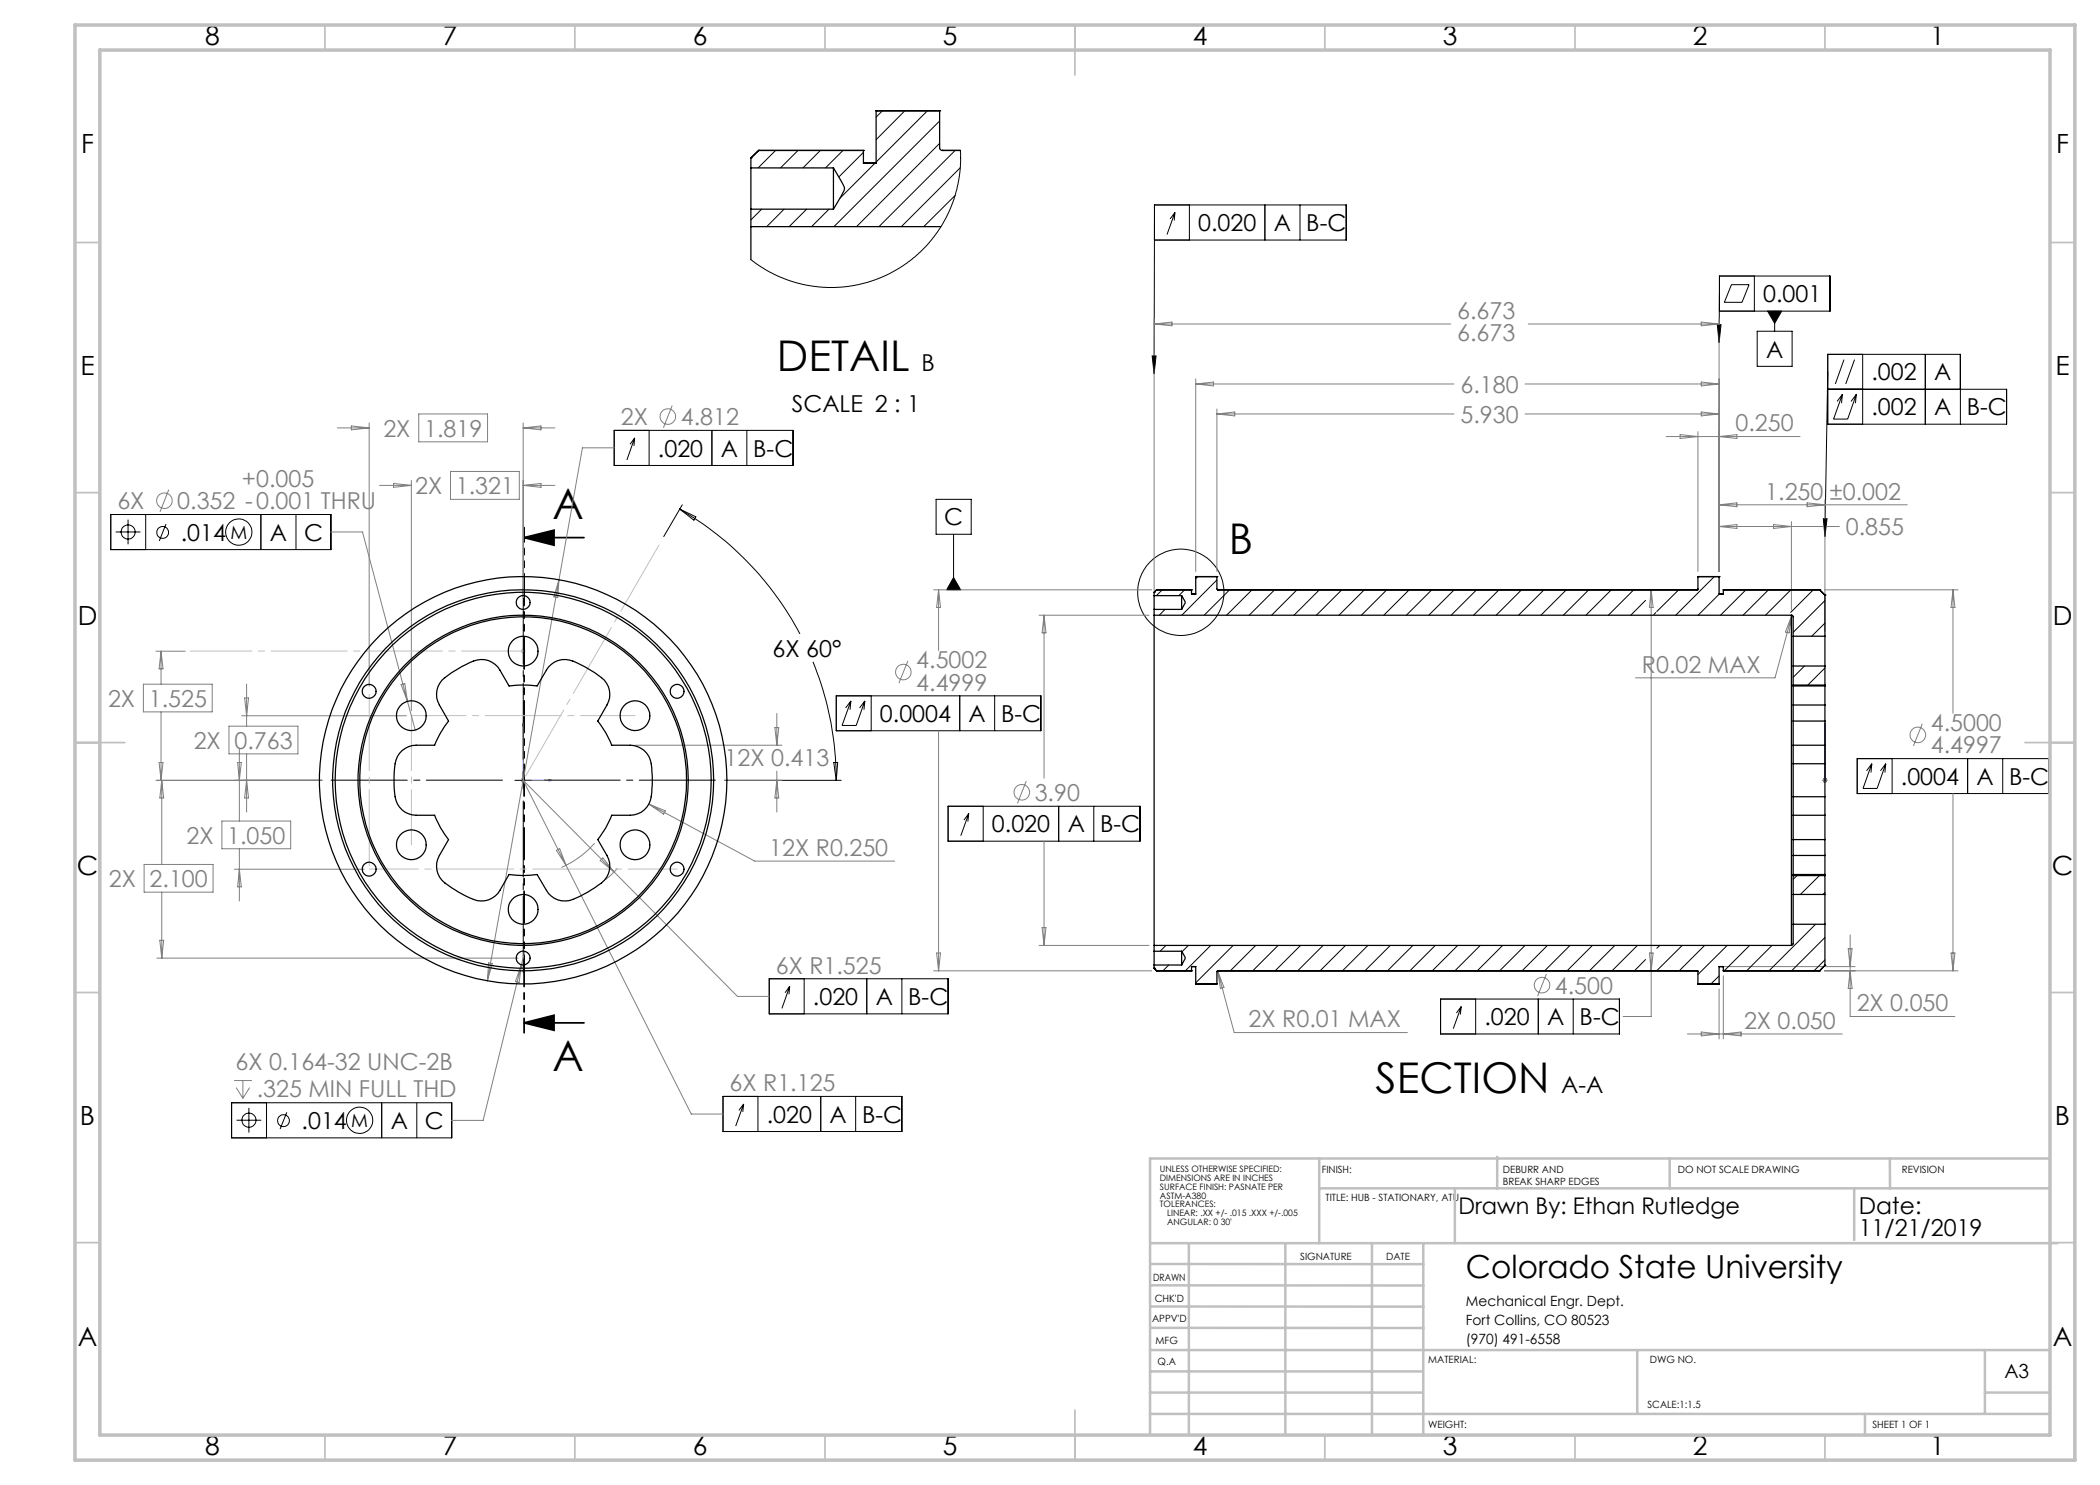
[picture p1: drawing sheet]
<svg xmlns="http://www.w3.org/2000/svg" width="420mm" height="297mm" viewBox="0 0 420 297" stroke-linecap="round" stroke-linejoin="round" font-family="sans-serif">
<g fill="none" stroke="#808080" stroke-width=".2">
<path d="M230.8 63.8v54.3M230.8 64.8h59.3M230.8 64.8l3.6-.4v.8zM239.1 75.8v38.5M239.1 76.8h51.7M239.1 76.8l3.6-.4v.8zM305 76.8h38.8M305.6 64.8h38.2M340.3 64.4l3.5 .4-3.5 .4zM340.3 76.4l3.5 .4-3.5 .4zM343.8 63.8v50.5M33.8 97.9l-1.8 4.5"/>
<path d="M67.5 85.6h6.3M70.3 85.2l3.5 .4-3.5 .4zM73.8 84.6v52.7M75.9 97.1h6.4M78.7 96.7l3.6 .4-3.6 .4zM82.3 96.1v46M83.7 82.8h13.8v5.6h-13.8zM90.1 94.3h13.8v5.6h-13.8zM104.6 84.6v34.9M104.6 85.6h6.4M104.6 85.6l3.6-.4v.8zM104.6 97.1l3.6-.4v.8z"/>
<path d="M104.6 97.1h6.4M122.8 89.6h-6.3l-4.7 26.4M134.4 81.1l-1.7 4.4M243.4 82.8h47.4M243.4 81.8v32.5M243.4 82.8l3.5-.4v.8zM305 82.8h38.8M333.2 87.3h26.8M336 86.9l3.6 .4-3.6 .4zM339.6 86.3v28M340.3 82.4l3.5 .4-3.5 .4zM343.8 87.3l3.6-.4v.8z"/>
<path d="M365 99.9v26.4M66.1 106.4h6.4l9 33.9M111.8 116l-14.3 80.2M111.8 116l-.3 3.5-.7-.1zM186.7 118h43.6M187.7 118v12.1M187.7 118l.4 3.5h-.8zM330.2 118l.4 3.5h-.7zM330.2 118v85.3h-5.6M343.8 101l3.6-.4v.7zM343.8 101h37.7M343.8 105.3l3.6-.4v.8z"/>
<path d="M343.8 105.3h24.1M354.7 104.9l3.6 .4-3.6 .4zM358.3 104.3v17.7M361.4 100.6l3.6 .4-3.6 .3zM364.9 118h26.7M390.6 118l.4 3.5h-.8zM390.6 118v24.7M28.7 136.8h13.7v5.6h-13.7zM31.2 130.2h5.8M32.2 130.2v6.6M32.2 130.2l.4 3.6h-.8zM48.9 139.6h.8l-.4 3.6z"/>
<path d="M49.3 136.8v8.4M80.2 136.9l.8-.2 .5 3.6zM181.6 132.2l-1.8 4.4M207.8 123h22M208.8 123v32.6M208.8 123l.4 3.6h-.8zM358.4 123l-3.4 12.6h-27.9M358.4 123l-.6 3.6-.7-.2zM31.2 156.1h33.2M31.8 152.5h.8l-.4 3.6zM32.2 142.4v13.7M32.3 156.1l.4 3.5h-.7z"/>
<path d="M32.3 156.1v16.8M45.8 145.2h13.8v5.6h-13.8zM47.5 152.5h.8l-.4 3.6zM47.9 149.7v14.5M48.3 143.2h33M49.3 150.8v11.6M49.3 156.1l.4 3.5h-.8zM81.5 140.3l1.5 5.7M104.1 156.1h1M104.3 155.7l.7 .7M104.6 155.5v1.1M105 155.7l-.7 .7"/>
<path d="M127 149h29.4M144.9 156.1h11.5M155 145.5h.8l-.4 3.5zM155.4 149h.1M155.4 156.1l.4 3.5h-.8zM155.4 142.7v6.3M155.4 154.2v8.2M187.7 146.2v48M205.2 156.2l-1.7 4.5M364.5 156.1h1M364.6 155.7l.7 .7M365 155.5v1.1"/>
<path d="M365.3 155.7l-.7 .7M384.5 144.7l-1.8 4.5M390.6 158.7v35.5M28.8 172.9h13.8v5.5h-13.8zM32.3 178.4v13.2M44.4 164.2h13.7v5.6h-13.7zM46.9 173.8h25.9M47.9 169.8v10.4M47.9 173.8l.4 3.6h-.8zM111.3 170.1l.6-.4 1.3 3.4zM118.9 168.7a19.2 19.2 0 0 1-6.6 4.8M120.1 172.1l.5-.5 2.2 2.8z"/>
<path d="M122.8 174.4l24.7 24.9h6.3M122.8 174.4l-18.2-18.3 33.7 66.7h6.3M123.5 173.7l-2.4 2.3M129.8 160.8l21.2 11.4h27.9M129.8 160.8l3.3 1.4-.4 .6zM208.8 168.2v20.9M31.4 191.6h72.2M32 188.1h.7l-.4 3.5zM97.7 192.6l.8 .1-1 3.5zM104.3 193l-.5 3.5-.7-.2zM105 190.2l-8.4 33.9h-6.3M186.7 194.2h43.6"/>
<path d="M187.3 190.6h.8l-.4 3.6zM207.8 189.1h22M208.4 185.5h.8l-.4 3.6zM243.5 194.2l3.3 12.3h34.7M243.5 194.2l1.3 3.3-.7 .2zM309.3 194.8l-1.8 4.4M329.9 190.6h.7l-.4 3.6zM343.8 197.8v10M344.7 195.2v12.6M344.8 193.3h26.2M364.9 194.2h26.7M369.6 189.8h.8l-.4 3.5z"/>
<path d="M370 187v16.3h21M370 194.2l.4 3.5h-.8zM390.2 190.6h.8l-.4 3.6zM46.8 216.1h3.6M47.2 217.5l1.4 2.2M48.6 216.1v3.6M49.9 217.5l-1.3 2.2M337.5 206.8h30.9M340.3 206.4l3.5 .4-3.5 .4zM344.7 206.8l3.5-.4v.8z"/>
<circle cx="133.6" cy="83.3" r="1.55"/>
<circle cx="32.9" cy="100.2" r="1.55"/>
<circle cx="180.7" cy="134.4" r="1.56"/>
<circle cx="204.4" cy="158.5" r="1.55"/>
<circle cx="383.6" cy="147" r="1.56"/>
<circle cx="308.4" cy="197" r="1.56"/>
</g>
<g fill="none" stroke="#000" stroke-width=".2">
<path d="M230.9 41h38.3v7h-38.3zM230.9 44.5l-.1 30.3M235 42.5l-1 1.3M235 42.5l-.2 1.6M235 42.5l-1.6 4.4M237.9 41v7M253 41v7M260 41v7M343.9 55.2h22.1v7h-22.1zM343.9 58.7l-.1 9.8M346.3 56.9h3.5l-1.4 3.6h-3.5zM350.9 55.2v7"/>
<path d="M230.4 71.2h.8l-.4 3.6zM343.5 64.9h.7l-.4 3.6zM351.4 66.2h7v7.1h-7zM353.5 62.2h2.8l-1.4 2.5zM354.9 62.2v4M365.5 77.9h35.8v6.9h-35.8v-13.9h26.6v13.9M365.5 74.4l-.5 32.9M368.5 78.9l-1.1 1.4M368.5 78.9l-.2 1.7M368.5 78.9l-1.8 4.9h2.8l1.8-4.9M368.8 71.9l-1.7 4.9M370.9 71.9l-1.8 4.9"/>
<path d="M371.3 78.9l-1.1 1.4M371.3 78.9l-.2 1.7M372.5 70.9v13.9M385.1 70.9v13.9M122.8 86.1h35.8v7h-35.8zM126.9 87.6l-.9 1.3M126.9 87.6l-.1 1.6M126.9 87.6l-1.5 4.4M129.8 86.1v7M142.4 86.1v7M149.4 86.1v7M187.2 99.9h7v7h-7z"/>
<path d="M22.2 102.9h44v7h-44zM23.1 106.4h5M25.6 103.9v5M29.1 102.9v7M33.2 104.8l-1.3 3.4M52.2 102.9v7M59.2 102.9v7M135.9 101.8a62.9 62.9 0 0 1 24.1 25M135.9 101.8l3.3 1.6-.4 .6zM136.5 101l-3.7 6.3M190.7 106.9v11.1M190.7 115.5l1.4 2.5h-2.8z"/>
<path d="M364.7 103.7h.7l-.4 3.6zM162.6 132.4a63.3 63.3 0 0 1 4.7 23.7M167.3 139.2h40.9v7h-40.9zM174.2 139.2v7M191.9 139.2v7M198.9 139.2v7M103 156.1h3.3M104.6 154.4v3.3M144.9 156.1h23.3M166.8 152.5h.7l-.2 3.6zM170.2 140.2l-1.1 1.4M170.2 140.2l-.2 1.8"/>
<path d="M170.2 140.2l-1.8 4.9h2.8l1.8-4.9M173 140.2l-1.1 1.4M173 140.2l-.2 1.8M371.4 151.7h38.4v7h-38.4zM374.4 152.7l-1.1 1.5M374.4 152.7l-.2 1.8M374.4 152.7l-1.8 5h2.8l1.8-5M377.2 152.7l-1.1 1.5M377.2 152.7l-.2 1.8M378.4 151.7v7M393.5 151.7v7M400.5 151.7v7"/>
<path d="M189.6 161.3h38.4v6.9h-38.4zM193.7 162.7l-.9 1.3M193.7 162.7l-.1 1.6M193.7 162.7l-1.5 4.4M196.6 161.3v6.9M211.7 161.3v6.9M218.8 161.3v6.9M153.8 195.8h35.8v7h-35.8zM157.9 197.3l-.9 1.2M157.9 197.3l-.1 1.6M157.9 197.3l-1.5 4.4M160.8 195.8v7"/>
<path d="M173.4 195.8v7M180.4 195.8v7M288.1 199.8h35.8v7h-35.8zM295.1 199.8v7M307.7 199.8v7M314.6 199.8v7M144.6 219.3h35.8v7h-35.8zM151.6 219.3v7M164.1 219.3v7M171.1 219.3v7M292.2 201.3l-.9 1.3M292.2 201.3l-.1 1.6"/>
<path d="M292.2 201.3l-1.5 4.4M46.3 220.6h44v7h-44zM47.3 224h4.9M49.8 221.6v4.9M53.3 220.6v7M57.4 222.5l-1.4 3.3M76.3 220.6v7M83.4 220.6v7M148.7 220.8l-.9 1.3M148.7 220.8l-.1 1.6M148.7 220.8l-1.6 4.4"/>
<circle cx="25.6" cy="106.4" r="1.4"/>
<circle cx="32.5" cy="106.5" r="1.19"/>
<circle cx="47.8" cy="106.4" r="2.62"/>
<circle cx="236.2" cy="118.5" r="8.6"/>
<circle cx="49.8" cy="224" r="1.41"/>
<circle cx="56.7" cy="224.1" r="1.2"/>
<circle cx="71.9" cy="224.1" r="2.62"/>
</g>
<path d="M104.8 107.5l6-1.5v3zM104.8 107.5h12M104.8 204.6l6-1.5v3zM104.8 204.6h12" fill="none" stroke="#000" stroke-width=".35"/>
<path d="M104.1 130.2h1M104.3 129.9l.7 .7M104.6 129.7v1M105 129.9l-.7 .7" fill="none" stroke="#c0c0c0" stroke-width=".2"/>
<path d="M104.6 144.6l.2 .6h-.3zM104.6 144.6v11.5h5.7M109.8 155.9l.5 .2-.5 .1zM365 155.9v.3zM365 144.6v.6v-.6M365 156.1h.1M365 144.6v11.5" fill="none" stroke="#00f" stroke-width=".2"/>
<path d="M101.3 156h-35.9M104.6 152.7v-35.9M104.6 159.4v35.9M108 156h35.9" fill="none" stroke="#000" stroke-width=".2" stroke-dasharray="15.2 1.3 1.3 1.3" stroke-dashoffset="-.8"/>
<path d="M104.8 105.5v101.1" fill="none" stroke="#000" stroke-width=".35" stroke-dasharray="6.3 1.3 1.3 1.3 1.3 1.3" stroke-dashoffset="3.5"/>
<path d="M73.9 138.3v35.5" fill="none" stroke="#c0c0c0" stroke-width=".2" stroke-dasharray="15.2 1.3 1.3 1.3" stroke-dashoffset="-.6"/>
<path d="M73.9 173.8h61.5" fill="none" stroke="#c0c0c0" stroke-width=".2" stroke-dasharray="15.2 1.3 1.3 1.3" stroke-dashoffset="5.4"/>
<path d="M82.3 168.9v-25.8" fill="none" stroke="#c0c0c0" stroke-width=".2" stroke-dasharray="15.2 1.3 1.3 1.3" stroke-dashoffset="4.2"/>
<path d="M82.3 143.1h44.7" fill="none" stroke="#c0c0c0" stroke-width=".2" stroke-dasharray="15.2 1.3 1.3 1.3" stroke-dashoffset="4.3"/>
<path d="M104.6 156l27.7-47.8" fill="none" stroke="#c0c0c0" stroke-width=".2" stroke-dasharray="15.2 1.3 1.3 1.3" stroke-dashoffset="-1"/>
<path d="M104.6 130.2h-66.5" fill="none" stroke="#c0c0c0" stroke-width=".2" stroke-dasharray="15.2 1.3 1.3 1.3" stroke-dashoffset="2.9"/>
<g fill="none" stroke="#c0c0c0" stroke-width=".35">
<path d="M65 5v5M115 5v5M165 5v5M215 5v10M265 5v5M315 5v5M365 5v5M15 48.5h5M410 48.5h5M15 98.5h5M410 98.5h5M15 148.5h10"/>
<path d="M405 148.5h10M15 198.5h5M410 198.5h5M15 248.5h5M410 248.5h5M65 287v5M115 287v5M165 287v5M215 282v10M265 287v5M315 287v5M365 287v5"/>
</g>
<g fill="none" stroke="#c0c0c0" stroke-width=".5">
<path d="M263.8 231.7v16.9M263.8 237.7h146.2M291 237.7v10.9M299.4 231.3v6.4M333.9 231.7v6M370.8 237.7v10.3M378 231.7v6M410 231.7h-180v55.2M230.1 248.6h181.4M230.1 257.1h54.6M230.1 252.8h54.6M237.8 248.8v38.2"/>
<path d="M257.1 248.6v38.2M274.4 248.8v38.2M284.7 248.6v38.2M230 278.5h54.6M230 274.3h54.6M230 270h180M230 265.6h54.7M230.1 261.3h54.6M327.4 270v12.8M397 278.5h13M397 270v12.8M230 282.8h180"/>
<path d="M373 282.8v4.2"/>
</g>
<path d="M15 5h400v287h-400zM20 10h390v277h-390z" fill="none" stroke="#c0c0c0" stroke-width=".7"/>
<g fill="#000">
<path d="M230.4 71.2h.8l-.4 3.6zM343.5 64.9h.7l-.4 3.6zM364.7 103.7h.7l-.4 3.6zM190.7 115.5l-1.4 2.5h2.8zM353.5 62.2l1.4 2.5 1.4-2.5z"/>
<path d="M104.8 107.5l6-1.5v3zM104.8 204.6l6-1.5v3z"/>
</g>
<g fill="#00f">
<path d="M109.8 155.9l.5 .2-.5 .1zM104.6 144.6l.2 .6h-.3z"/>
<path d="M365 155.9v.3zM365 144.6v.6zM365 155.9v.3zM365 144.6v.6zM420 144.2v.3zM420 132.9v.6zM420 144.2v.3zM420 132.9v.6z"/>
</g>
<g fill="none" stroke="#000" stroke-width=".25">
<path d="M150.2 33.6v8.2M150.2 31.6h.1M150.2 31.6v2M150.2 33.6h16.5M151.7 30.1h.1M151.7 30.1h21M151.7 30.1l-1.5 1.5M166.7 33.6l.4 .7a11.9 11.9 0 0 1 1.8 3.4l-.8 1.7-1.4 2.4M166.7 33.6v8.2M172.7 30.1h.1M175.2 22.2h.1M175.2 22.2h12.7"/>
<path d="M175.2 22.2v10.4h-2.5v-2.5M187.9 22.2v7.4l.2 .3 .4 .2M187.9 22.2h.1M188.5 30.1h.1M188.5 30.1h3.6M150.2 45.3v6.6M150.2 45.3h38M150.2 41.8v3.5M150.2 41.8h16.5M230.8 119.1v2.8M230.8 118.5h.1M230.8 118.5v.6"/>
<path d="M230.8 119.1h5.5M231.3 118h.1M231.3 118h7M231.3 118l-.5 .5M236.3 119.1l.7 1.3v.2l-.7 1.3M236.3 119.1v2.8M238.3 118h.1M239.1 115.3h.1M239.1 115.3v3.5h-.8v-.8M239.1 115.3h4.3M243.4 115.3v2.5l.2 .2M243.4 115.3h.1"/>
<path d="M243.6 118h.1M243.6 118h95.8M339.4 118h.1M339.6 115.3v2.5l-.2 .2M339.6 115.3h.1M339.6 115.3h4.2M343.8 115.3h.1M343.8 115.3v3.5h.9v-.8M344.7 118h.1M344.7 118h19.2M363.9 118h.1M363.9 118l1.1 1"/>
<path d="M365 119h.1M365 119v8.2M88.4 136a22.2 22.2 0 0 1 7-4 4.1 4.1 0 0 1 4.6 2l1.8 3.2a22.4 22.4 0 0 1 5.6 0l1.9-3.2a4.3 4.3 0 0 1 6-1.5 24.6 24.6 0 0 1 5.6 3.5 4.2 4.2 0 0 1 .5 5l-1.8 3.2a18.4 18.4 0 0 1 2.7 4.8h3.7a4.4 4.4 0 0 1 4.4 4.6 21.5 21.5 0 0 1-.3 6.5 4.2 4.2 0 0 1-4.1 3h-3.7a17.9 17.9 0 0 1-2.7 4.8l1.8 3.2a4.3 4.3 0 0 1-1.8 6 22.9 22.9 0 0 1-5.8 3 4.2 4.2 0 0 1-4.5-2l-1.9-3.2a18.7 18.7 0 0 1-5.6 0l-1.8 3.2a4.3 4.3 0 0 1-6.1 1.5 25.4 25.4 0 0 1-5.5-3.5 4.2 4.2 0 0 1-.5-5l1.8-3.2a17.9 17.9 0 0 1-2.8-4.8h-3.7a4.4 4.4 0 0 1-4.3-4.6 21.5 21.5 0 0 1 .3-6.5 4.2 4.2 0 0 1 4-3h3.7a18.4 18.4 0 0 1 2.8-4.8l-1.8-3.2a4.3 4.3 0 0 1 .5-5zM230.8 123v66.1M230.8 123h127.5M230.8 121.9v1.1M230.8 121.9h5.5M358.3 123l.3 .3v3.9M358.3 123v66.1M358.6 137v.2M358.6 127.2v6M358.6 137.2v3.8"/>
<path d="M358.6 133.2v3.8M358.6 137.2h6.4M358.6 137h6.4M358.6 127.2h6.4M358.6 133.2h6.4M365 137v.2M365 127.2v6M365 137.2v3.8M365 133.2v3.8M358.6 144.2v4.8M358.6 149v3.7M358.6 159.3v3.8"/>
<path d="M358.6 152.7v6.6M358.6 149h6.4M358.6 141v3.2M358.6 141h6.4M358.6 144.2h6.4M358.6 152.7h6.4M358.6 159.3h6.4M365 144.2v4.8M365 149v3.7M365 159.3v3.8M365 152.7v6.6M365 141v3.2"/>
<path d="M358.6 174.9v.2M358.6 178.9v6M358.6 163.1v4.8M358.6 171.1v3.8M358.6 163.1h6.4M358.6 167.9v3.2M358.6 175.1v3.8M358.6 175.1h6.4M358.6 178.9h6.4M358.6 174.9h6.4M358.6 167.9h6.4M358.6 171.1h6.4"/>
<path d="M365 174.9v.2M365 178.9v6M365 163.1v4.8M365 171.1v3.8M365 167.9v3.2M365 175.1v3.8M230.8 190.2v2.8M230.8 193.6h.1M230.8 193.6l.5 .6M230.8 189.1v1.1M230.8 193v.6M230.8 193h5.5"/>
<path d="M230.8 190.2h5.5M230.8 189.1h127.5M231.3 194.2h.1M231.3 194.2h7M236.3 190.2l.7 1.3v.2l-.7 1.3M236.3 190.2v2.8M238.3 194.2v-.9h.8v3.5h4.3v-2.5l.2-.1M238.3 194.2h.1M243.6 194.2h.1M243.6 194.2h95.8M339.4 194.2l.2 .1v2.5h4.2v-3.5h.9v.9M339.4 194.2h.1"/>
<path d="M344.7 194.2h.1M344.7 194.2h19.2M358.6 184.9v3.8l-.3 .4M358.6 184.9h6.4M363.9 194.2h.1M365 193.1h.1M365 193.1l-1.1 1.1M365 184.9v8.2"/>
<circle cx="73.8" cy="138.3" r="1.39"/>
<circle cx="104.6" cy="120.5" r="1.39"/>
<circle cx="104.6" cy="130.2" r="2.97"/>
<circle cx="135.4" cy="138.3" r="1.39"/>
<circle cx="82.3" cy="143.1" r="2.97"/>
<circle cx="104.6" cy="156" r="32.7"/>
<circle cx="104.6" cy="156.1" r="33"/>
<circle cx="104.6" cy="156" r="38.1"/>
<circle cx="104.6" cy="156.1" r="40.7"/>
<circle cx="104.6" cy="156" r="37.6"/>
<circle cx="127" cy="143.1" r="2.97"/>
<circle cx="73.8" cy="173.8" r="1.39"/>
<circle cx="82.3" cy="169" r="2.97"/>
<circle cx="127" cy="169" r="2.97"/>
<circle cx="135.4" cy="173.8" r="1.39"/>
<circle cx="104.6" cy="191.6" r="1.39"/>
<circle cx="104.6" cy="181.9" r="2.97"/>
</g>
<g fill="none" stroke="#000" stroke-width=".2">
<path d="M155.1 30.1l-3.5 3.5M159.6 30.1l-3.5 3.5M164.1 30.1l-3.5 3.5M168.6 30.1l-3.5 3.5M172.7 30.5l-4.9 4.9M175 32.6l-7 7M176.5 22.2l-1.3 1.2M181 22.2l-5.8 5.7M185.5 22.2l-10.3 10.2M187.9 24.2l-21.1 21.1M187.9 28.7l-16.6 16.6M191 30.1l-15.2 15.2"/>
<path d="M191 39.1l-6.3 6.2M192.1 33.5l-11.8 11.8M192.1 30.1l-.1 4-.7 4-1.3 3.8-1.7 3.3-2.1 3-2.6 2.7-2.3 1.8-3.4 2-3.6 1.5-3.5 .9-3.7 .4-3.3-.1-2.3-.3-2.5-.6-2.9-1-3.1-1.6-2.8-2M152.3 41.8l-2.1 2.2M156.8 41.8l-3.4 3.5M161.3 41.8l-3.5 3.5M165.8 41.8l-3.5 3.5M232.4 118l-1.1 1.1M236.9 118l-1.1 1.1M239.6 115.3l-.5 .4M243.4 116l-7 7M245.9 118l-5.1 5"/>
<path d="M250.4 118l-5.1 5M254.9 118l-5.1 5M259.4 118l-5.1 5M263.9 118l-5.1 5M268.4 118l-5.1 5M272.9 118l-5.1 5M277.4 118l-5.1 5M281.8 118l-5 5M286.3 118l-5 5M290.8 118l-5.1 5M295.3 118l-5.1 5M299.8 118l-5.1 5"/>
<path d="M304.3 118l-5.1 5M308.8 118l-5.1 5M313.3 118l-5.1 5M317.7 118l-5 5M322.3 118l-5.1 5M326.7 118l-5 5M335.7 118l-4.3 4.3M342.9 115.3l-7.8 7.7M343.9 118.8l-4.3 4.2M344.7 118h.1M349.2 118l-5.1 5M353.7 118l-5.1 5"/>
<path d="M358.2 118l-5.1 5M362.7 118l-4.6 4.5M233 121.9l-1.2 1.1M329.1 120.1l-3 2.9M331.2 122.5l-.4 .4M360.9 133.2l-2.3 2.3M365 120.1l-6.4 6.4M365 124.6l-2.7 2.6M365 133.6l-3.4 3.4M359.4 175.1l-.8 .8M363.9 175.1l-3.8 3.8M365 178.5l-.4 .4"/>
<path d="M233.2 189.1l-1.2 1.1M233.8 193l-1.2 1.2M237.7 189.1l-1.3 1.3M242.1 189.1l-5 5.1M246.6 189.1l-7.5 7.5M251.1 189.1l-5 5.1M255.6 189.1l-5.1 5.1M260.1 189.1l-5.1 5.1M264.6 189.1l-5.1 5.1M269.1 189.1l-5.1 5.1M273.6 189.1l-5.1 5.1M278.1 189.1l-5.1 5.1"/>
<path d="M282.6 189.1l-5.1 5.1M287.1 189.1l-5.1 5.1M291.5 189.1l-5 5.1M296.1 189.1l-5.1 5.1M300.5 189.1l-5 5.1M305 189.1l-5.1 5.1M309.5 189.1l-5.1 5.1M314 189.1l-5.1 5.1M318.5 189.1l-5.1 5.1M323 189.1l-5.1 5.1M327.5 189.1l-5.1 5.1M329.1 191.9l-2.2 2.3"/>
<path d="M332 189.1l-.6 .5M336.4 189.1l-5 5M340.9 189.1l-5.1 5.1M343.8 195.2l-1.6 1.6M345.4 189.1l-5.8 5.8M349.9 189.1l-5.1 5.1M354.4 189.1l-5.1 5.1M358.6 184.9h.1M363.1 184.9l-9.3 9.3M365 187.5l-6.7 6.7M365 192l-2.2 2.2"/>
</g>
<g font-size="8.5">
<text x="155.4" y="74.2">DETAIL</text>
<text x="110.5" y="103.7">A</text>
<text x="245.8" y="110.9">B</text>
<text x="110.5" y="214.1">A</text>
<text x="275.1" y="218.5">SECTION</text>
</g>
<text font-size="6.3" x="293.2" y="255.5">Colorado State University</text>
<g font-size="5.3">
<text x="41" y="8.9">8</text>
<text x="88.5" y="8.9">7</text>
<text x="138.5" y="8.9">6</text>
<text x="188.5" y="8.9">5</text>
<text x="238.5" y="8.9">4</text>
<text x="288.5" y="8.9">3</text>
<text x="338.5" y="8.9">2</text>
<text x="386" y="8.9">1</text>
<text x="16.2" y="30.7">F</text>
<text x="411.2" y="30.7">F</text>
<text x="16.1" y="74.9">E</text>
<text x="411.1" y="74.9">E</text>
<text x="15.5" y="124.9">D</text>
<text x="410.5" y="124.9">D</text>
<text x="15.4" y="174.9">C</text>
<text x="410.4" y="174.9">C</text>
<text x="16" y="224.9">B</text>
<text x="411" y="224.9">B</text>
<text x="15.5" y="269.2">A</text>
<text x="410.5" y="269.2">A</text>
<text x="41" y="290.9">8</text>
<text x="88.5" y="290.9">7</text>
<text x="138.5" y="290.9">6</text>
<text x="188.5" y="290.9">5</text>
<text x="238.5" y="290.9">4</text>
<text x="288.5" y="290.9">3</text>
<text x="338.5" y="290.9">2</text>
<text x="386" y="290.9">1</text>
</g>
<g font-size="4.7">
<text x="239.6" y="46.2">0.020</text>
<text x="254.8" y="46.2">A</text>
<text x="261.3" y="46.2">B-C</text>
<text x="352.6" y="60.5">0.001</text>
<text x="353.2" y="71.5">A</text>
<text x="184.3" y="74.2">B</text>
<text x="374.3" y="76.1">.002</text>
<text x="386.9" y="76.1">A</text>
<text x="158.4" y="82.4">SCALE 2 : 1</text>
<text x="374.3" y="83.1">.002</text>
<text x="386.9" y="83.1">A</text>
<text x="393.3" y="83.1">B-C</text>
<text x="131.6" y="91.3">.020</text>
<text x="144.2" y="91.3">A</text>
<text x="150.6" y="91.3">B-C</text>
<text x="188.8" y="105.1">C</text>
<text x="36.2" y="108.2">.014</text>
<text x="54" y="108.2">A</text>
<text x="60.8" y="108.2">C</text>
<text x="154.5" y="131.3">6X 60°</text>
<text x="176" y="144.4">0.0004</text>
<text x="193.7" y="144.4">A</text>
<text x="200.2" y="144.4">B-C</text>
<text x="380.2" y="157">.0004</text>
<text x="395.3" y="157">A</text>
<text x="401.8" y="157">B-C</text>
<text x="198.4" y="166.5">0.020</text>
<text x="213.5" y="166.5">A</text>
<text x="220" y="166.5">B-C</text>
<text x="162.6" y="201">.020</text>
<text x="175.2" y="201">A</text>
<text x="181.6" y="201">B-C</text>
<text x="296.9" y="205.1">.020</text>
<text x="309.4" y="205.1">A</text>
<text x="315.9" y="205.1">B-C</text>
<text x="312.2" y="218.5">A-A</text>
<text x="60.3" y="225.8">.014</text>
<text x="78.1" y="225.8">A</text>
<text x="85" y="225.8">C</text>
<text x="153.4" y="224.5">.020</text>
<text x="165.9" y="224.5">A</text>
<text x="172.4" y="224.5">B-C</text>
<text x="371.7" y="242.7">Date:</text>
<text x="371.7" y="247.3">11/21/2019</text>
</g>
<g font-size="4.7" fill="#808080">
<text x="291.4" y="63.8">6.673</text>
<text x="291.4" y="68.3">6.673</text>
<text x="292.1" y="78.5">6.180</text>
<text x="76.7" y="87.3">2X</text>
<text x="84.8" y="87.3">1.819</text>
<text x="124.1" y="85">2X</text>
<text x="136.1" y="85">4.812</text>
<text x="292.1" y="84.5">5.930</text>
<text x="347.1" y="86.3">0.250</text>
<text x="23.5" y="101.8">6X</text>
<text x="35.5" y="101.8">0.352 -0.001 THRU</text>
<text x="48.4" y="97.4">+0.005</text>
<text x="83" y="98.8">2X</text>
<text x="91.2" y="98.8">1.321</text>
<text x="353.1" y="99.9">1.250 ±0.002</text>
<text x="369.2" y="107.1">0.855</text>
<text x="183.3" y="133.6">4.5002</text>
<text x="328.4" y="134.5">R0.02 MAX</text>
<text x="21.6" y="141.4">2X</text>
<text x="29.7" y="141.4">1.525</text>
<text x="183.3" y="138.1">4.4999</text>
<text x="38.7" y="149.8">2X</text>
<text x="46.9" y="149.8">0.763</text>
<text x="386.2" y="146.2">4.5000</text>
<text x="144.9" y="153.2">12X 0.413</text>
<text x="386.2" y="150.7">4.4997</text>
<text x="206.9" y="160.2">3.90</text>
<text x="37.3" y="168.7">2X</text>
<text x="45.4" y="168.7">1.050</text>
<text x="153.9" y="171.2">12X R0.250</text>
<text x="21.8" y="177.4">2X</text>
<text x="29.9" y="177.4">2.100</text>
<text x="155.2" y="194.7">6X R1.525</text>
<text x="311" y="198.7">4.500</text>
<text x="371.3" y="202.3">2X 0.050</text>
<text x="249.7" y="205.5">2X R0.01 MAX</text>
<text x="348.8" y="205.8">2X 0.050</text>
<text x="47.1" y="213.9">6X 0.164-32 UNC-2B</text>
<text x="51.3" y="219.5">.325 MIN FULL THD</text>
<text x="145.9" y="218.3">6X R1.125</text>
</g>
<text font-size="4.6" x="291.7" y="242.7">Drawn By: Ethan Rutledge</text>
<text font-size="3.9" x="400.9" y="275.5">A3</text>
<g font-size="3.7">
<text x="46.1" y="107.7">M</text>
<text x="70.3" y="225.3">M</text>
</g>
<g font-size="2.8">
<text x="293.2" y="261.1">Mechanical Engr. Dept.</text>
<text x="293.2" y="264.9">Fort Collins, CO 80523</text>
<text x="293.2" y="268.7">(970) 491-6558</text>
</g>
<g font-size="2">
<text x="264.4" y="234.6">FINISH:</text>
<text x="300.6" y="234.6">DEBURR AND</text>
<text x="300.6" y="237.1">BREAK SHARP EDGES</text>
<text x="335.6" y="234.6">DO NOT SCALE DRAWING</text>
<text x="380.4" y="234.6">REVISION</text>
<text x="265.1" y="240.2">TITLE: HUB - STATIONARY, ATU</text>
<text x="260" y="251.9">SIGNATURE</text>
<text x="277.2" y="251.9">DATE</text>
<text x="230.6" y="256.1">DRAWN</text>
<text x="230.9" y="260.3">CHK'D</text>
<text x="230.4" y="264.4">APPV'D</text>
<text x="231.1" y="268.8">MFG</text>
<text x="231.5" y="273">Q.A</text>
<text x="285.6" y="272.5">MATERIAL:</text>
<text x="330" y="272.5">DWG NO.</text>
<text x="329.5" y="281.7">SCALE:1:1.5</text>
<text x="285.6" y="285.5">WEIGHT:</text>
<text x="374.5" y="285.6">SHEET 1 OF 1</text>
</g>
<g font-size="1.8">
<text x="232" y="234.4">UNLESS OTHERWISE SPECIFIED:</text>
<text x="232" y="236.2">DIMENSIONS ARE IN INCHES</text>
<text x="232" y="238">SURFACE FINISH: PASNATE PER</text>
<text x="232" y="239.7">ASTM-A380</text>
<text x="232" y="241.5">TOLERANCES:</text>
<text x="233.4" y="243.3">LINEAR: .XX +/- .015 .XXX +/-.005</text>
<text x="233.4" y="245">ANGULAR: 0 30'</text>
</g>
</svg>
